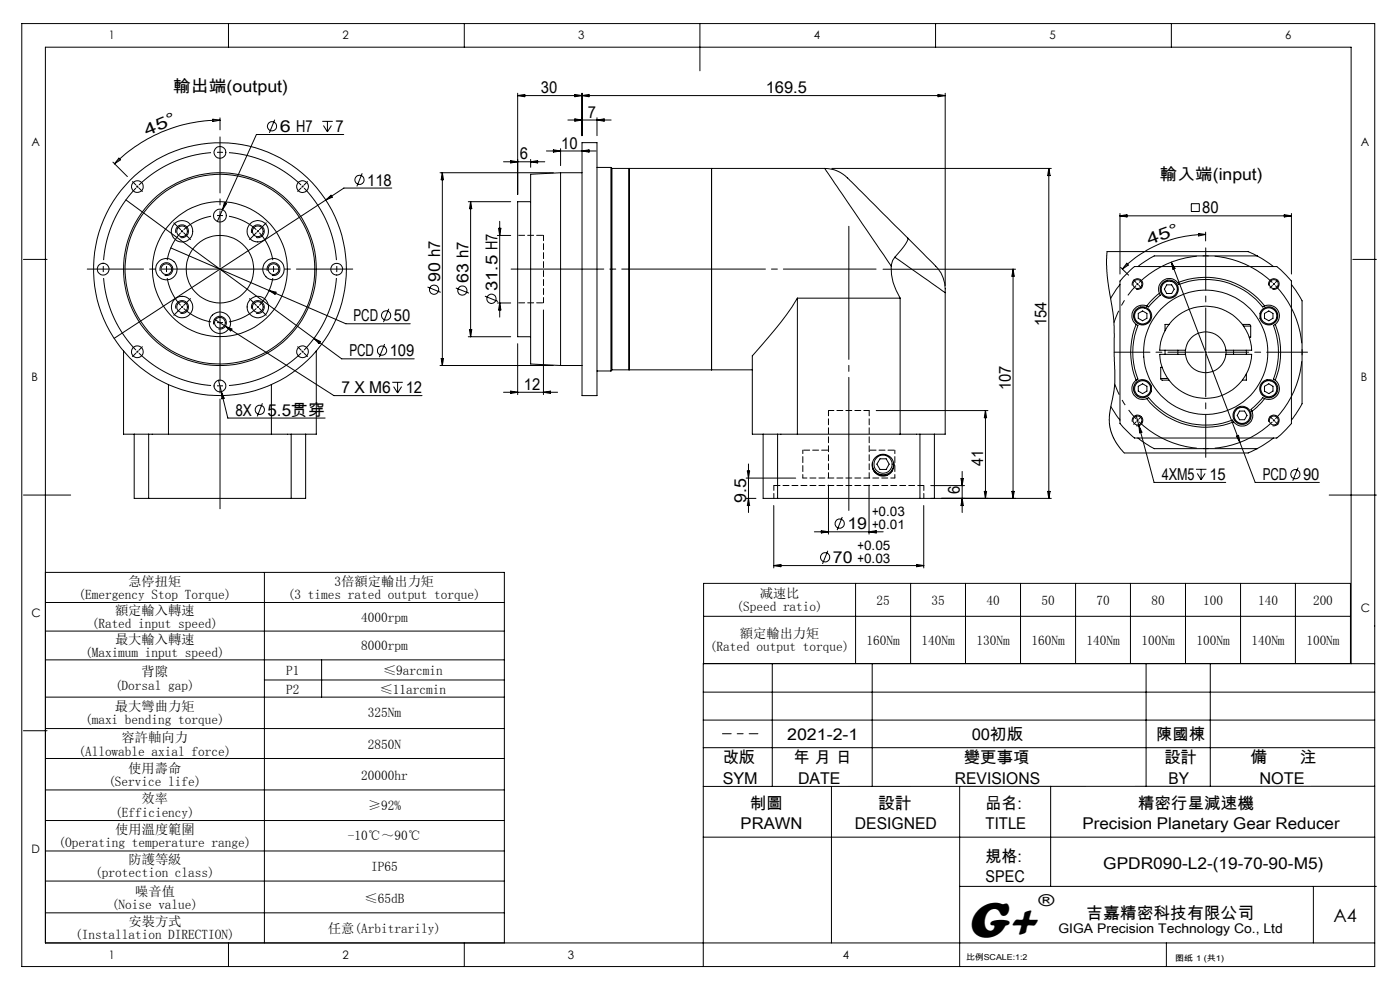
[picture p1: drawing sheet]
<svg xmlns="http://www.w3.org/2000/svg" width="297mm" height="210mm" viewBox="0 0 297 210" stroke-linecap="round" stroke-linejoin="round" font-family="sans-serif">
<g fill="none" stroke="#000" stroke-width=".21">
<path d="M4.6 5h287v200h-287zM48.5 5v5M98.5 5v5M109.8 19.8v21.5M123.5 19.8v9M148.5 5v10M198.5 5v5M200.5 19.8v40.8M248.5 5v5M24 34.4l3 3.1M25.2 33.5l.4 .4-1.3 .8zM29 39.4l.1 .2"/>
<path d="M29.1 39.6l-.1 .1M29.1 39.6l.2 .1M29.3 39.4l-.2 .2M45.2 25.3l1.5 .2-1.5 .3zM46.7 25.5a31.7 31.7 0 0 0-22.4 9.2M46.7 25v2.5M58.3 25.4l-1.1 2.8M68.4 25.7h2.2M68.6 26.6l.9 1.4M69.5 25.7v2.3M70.3 26.6l-.8 1.4M72.9 28.5h-18.5l-7.2 16"/>
<path d="M76.8 36.8l-1.1 2.7M83.1 39.9h-10.1l-3.9 2.5M93.3 36.6h24.1M93.8 36.6v40.9M93.8 36.6l.3 1.5h-.5zM106.8 34.3h8.8M108.3 34.1l1.5 .2-1.5 .3zM109.8 20.3h90.7M109.8 20.3l1.5-.3v.5zM112.6 33.8v1.7M112.6 34.3l1.5-.2v.5zM115.9 32h10.6"/>
<path d="M117.4 31.8l1.5 .2-1.5 .3zM118.9 36.6v40.9M118.9 36.6l-6.3 .4v40.2l6.3 .3M118.9 36.6h4.6M118.9 31.5v3.6M120.5 25.5h9.1M122 20l1.5 .3-1.5 .2zM122 25.2l1.5 .3-1.5 .2zM123.5 30.3h3.1v53.6h-3.1zM123.5 32l1.5-.2v.5zM123.5 20.3l1.5-.3v.5zM126.6 35.5h3"/>
<path d="M126.6 25v3.8M126.6 25.5l1.6-.3v.5zM129.6 35.5v43.2M129.6 35.5l.2 .2M129.8 35.7v42.7M129.8 35.7h45.2M133.5 35.7v42.7M151 35.7v42.7zM175 35.7a8.3 8.3 0 0 1 5.9 3.2l11.7 11.6M175 35.7l14.1 20.8M176.5 35.7h46.5M199 20l1.5 .3-1.5 .2z"/>
<path d="M222.5 35.7v70M222.5 35.7l.3 1.5h-.6zM5 55h5M26.7 42.4l45.8 33.7h15.4M34 57.5a1.36 1.36 0 0 1 1.2-1.8 1.36 1.36 0 0 1 1.4 1.5 1.36 1.36 0 0 1-1.7 1.2M36.2 52.6l20.9 9M37.3 49.4a1.36 1.36 0 0 1 1.2-1.7 1.36 1.36 0 0 1 1.5 1.4 1.36 1.36 0 0 1-1.7 1.3M38.5 48.9l.3 .3M38.8 48.9l-.3 .3M47.2 44.5l-1.1 2.5M47.6 43l.4 .2-.8 1.3zM53.4 49.4a1.36 1.36 0 0 1 1.2-1.7 1.36 1.36 0 0 1 1.4 1.5 1.36 1.36 0 0 1-1.7 1.2"/>
<path d="M56.7 57.5a1.36 1.36 0 0 1 1.2-1.8 1.36 1.36 0 0 1 1.5 1.5 1.36 1.36 0 0 1-1.7 1.2M69.1 42.4l-44.9 29.4M69.1 42.4l1.1-1 .3 .4zM99.3 42.8h9M99.8 42.8v28.6M99.8 42.8l.3 1.5h-.5zM105.5 49.9h2.8M105.8 48.4h.5l-.3 1.5zM106 46.9v20.4M112.6 42.8h-2.8v28.6h2.8M187.3 57.1h28.1M189.1 56.5a11.4 11.4 0 0 0 1.9 6.7"/>
<path d="M189.8 54.6l-.4 .6-.3 1.3M189.8 54.6l10.7 7.5M192.6 50.5l5.3 5.4a7.1 7.1 0 0 1 2.6 5.4v30.8h-2.3M192.6 50.5a3.9 3.9 0 0 1-1.4 2.5l-1.4 1.6M214.9 57.1v48.6M214.9 57.1l.3 1.5h-.5zM237.6 45.3v12.8M237.6 45.8h36.4M237.6 45.8l1.5-.3v.5zM237.7 56.7l1.7 1.7M239 55.8l.4 .4-1.3 .9zM239.9 57.2l.8-.7h30.2l2.7 2.7 .4 .4v30.2l-2.3 2.4-.8 .7h-30.2l-2.4-2.2-.7-.9v-30.2z"/>
<path d="M248.5 55.6l17.8 46.7h13.6M248.5 55.6l.8 1.3-.5 .2zM249.8 60a15.9 15.9 0 0 1 18.5 4.9M249.8 60a2.27 2.27 0 0 0-2.9-.6 2.27 2.27 0 0 0-.9 2.8M249.8 60l.3 .4a15.6 15.6 0 0 1 17.8 4.7l.4-.2M252.7 43.2h1.7v1.7h-1.7zM254.3 49.5l1.5 .2-1.5 .4zM255.8 49.7a24.8 24.8 0 0 0-17.7 7.4M255.8 49.2v1.9M266.7 54.3l3.5 2.2M266.7 54.3h-21.8l-3.5 2.2M266.7 54.3l-1.9-.9h-30l-.1 1.5 .2 4 1.3 7.9 .2 4 .1 10.5-.2 2.1-.9 4.2-.1 2.2 .4 1.7 .4 1.1 1.6 2.6 .8 .9h26.3l1.9-.9"/>
<path d="M272.5 45.5l1.5 .3-1.5 .2zM274 45.3v12.8M287 55h5M26.2 74.4v17.7h2.3M37.3 65.5a1.36 1.36 0 0 1 1.2-1.7 1.36 1.36 0 0 1 1.5 1.4 1.36 1.36 0 0 1-1.7 1.3M45.3 68.8a1.36 1.36 0 0 1 1.2-1.7 1.36 1.36 0 0 1 1.5 1.4 1.36 1.36 0 0 1-1.7 1.3M45.5 67.7l2.3 1.5M47.8 69.2l23 14.7h18.7M47.8 69.2l1.4 .6-.3 .4zM53.4 65.5a1.36 1.36 0 0 1 1.2-1.7 1.36 1.36 0 0 1 1.4 1.5 1.36 1.36 0 0 1-1.7 1.2M57.1 61.6l16.3 7.1h13.6M57.1 61.6l1.5 .4-.3 .4z"/>
<path d="M66.6 71.8l1.4 .7-.3 .4zM67.1 74.4v17.7h-2.3M81.6 73l-1.1 2.8M82.5 65.5l-1.1 2.8M90.7 60.9l2.8 1.1M93.3 77.5h24.1M93.6 76.1h.5l-.3 1.4zM96.7 61.1l2.8 1.1M99.3 71.4h9M99.6 69.9h.5l-.3 1.5zM102.9 62.8l2.8 1.2M105.5 64.3h2.8"/>
<path d="M106 64.3l.3 1.4h-.5zM109.8 72.9v10.8M115.3 65.7v18M118.9 77.5h4.6M126.6 78.7h3M129.8 78.4h29.8M129.8 78.4l-.2 .3M169.2 63.2a82.9 82.9 0 0 1-9.6 12.3v16.6h2.3M169.2 63.2h21.8M169.2 63.2v28.9M191 63.2v28.9M237.6 60.4l-2 2.9"/>
<path d="M240.2 60.6a1.14 1.14 0 0 1 1-1.5 1.14 1.14 0 0 1 1.2 1.3 1.14 1.14 0 0 1-1.4 1M241 68.8a15.6 15.6 0 0 0 0 11.8M241 68.8l.4 .2a15.4 15.4 0 0 0 0 11.4l-.4 .2M241.2 60.1l.1 .2M241.3 60.3l-.1 .1M241.3 60.3l.2 .1M241.5 66.5l.9-.5 .9 .5v1l-.9 .5-.9-.5zM241.5 60.1l-.2 .2M243.3 64.9a2.28 2.28 0 0 0-2.9 1 2.28 2.28 0 0 0 .6 2.9M246 62.2l-1.8 1.6-.9 1.1M246 62.2l.2 .4-2.5 2.5-.4-.2M246.5 77.9h-.3v2.4"/>
<path d="M247.2 74.3v.9M247.5 60.4h1.1l.5 .9-.5 1h-1.1l-.5-1zM248 68.8h-.8v1.4M249.9 74.3v.9M251.5 75.2a4.3 4.3 0 0 0 4.3 3.9 4.3 4.3 0 0 0 4.3-3.9M251.5 75.2h-5.5a9.8 9.8 0 0 0 9.8 9.3 9.8 9.8 0 0 0 9.7-9.3h-5.4M251.5 74.3h-5.5a9.8 9.8 0 0 1 9.8-9.4 9.8 9.8 0 0 1 9.7 9.4h-5.4M251.5 74.3a4.3 4.3 0 0 1 4.3-3.9 4.3 4.3 0 0 1 4.3 3.9M251.5 74.3v.9M260.1 74.3v.9M261.7 74.3v.9M263.6 68.8h1.4l.3 .4"/>
<path d="M263.8 69.2h1.5M264.4 79.3v1.3h-.8M264.4 74.3v.9M265.3 69.2v2.3h-.3M268.3 66.5l.9-.5 .9 .5v1l-.9 .5-.9-.5zM268.3 64.9a2.28 2.28 0 0 1 2.8 1 2.28 2.28 0 0 1-.6 2.9M269.1 60.6a1.14 1.14 0 0 1 1-1.5 1.14 1.14 0 0 1 1.3 1.3 1.14 1.14 0 0 1-1.5 1M270.5 68.8a16 16 0 0 1 0 11.8M270.5 68.8l-.3 .2a15.9 15.9 0 0 1 0 11.4l.3 .2M274 60.4l2.2 3.4v21.8l-2.2 3.5M28.5 92.1h3M28.5 92.1v13.6h3"/>
<path d="M31.5 92.1h4.2M31.5 92.1v13.6M35.7 92.1h21.9M35.7 81.6v10.5M46.4 80.6l.6 2.5M47 83.1l1.3 5.6h20.7M47 83.1l.6 1.4-.5 .1zM55.7 85.5l-1.1 2.8M57.6 92.1h4.2M57.6 81.6v10.5M61.8 92.1h3M61.8 92.1v13.6"/>
<path d="M64.8 92.1v13.6h-3M83.2 81.1h2.2M83.5 82l.8 1.4M84.3 81.1v2.3M85.2 82l-.9 1.4M106.8 83.2h11.5M108.3 83l1.5 .2-1.5 .3zM115.3 83.2l1.5-.2v.5zM158.5 99.9h.5l-.2 1.5zM158.8 98.4v10.3M161.9 92.1v13.6h3.1M161.9 92.1h3.1"/>
<path d="M165 92.1h4.2M165 92.1v13.6M169.2 92.1h21.8M185.1 98.1a2.28 2.28 0 0 0 2.2 2.6 2.28 2.28 0 0 0 2.3-2.6M185.2 99.5a2.74 2.74 0 0 0 3 1.4M185.9 87.1h23.7M186.7 97.3h1.3l.6 1.2-.6 1.1h-1.3l-.7-1.1zM189.3 99.6v.3M191 92.1h4.2M195.2 92.1h3M195.2 92.1v13.6M198.2 92.1v13.6h-3"/>
<path d="M209.1 87.1v18.6M209.1 87.1l.2 1.5h-.5zM235.7 86.2l1.9 2.9M240.2 89.5a1.14 1.14 0 0 1 1-1.4 1.14 1.14 0 0 1 1.2 1.2 1.14 1.14 0 0 1-1.4 1M241 88.1l.6 2.2M241 80.6a2.28 2.28 0 0 0-.6 3 2.28 2.28 0 0 0 2.9 1M241.4 92.9l3.5 2.3h21.8M241.5 81.9l.9-.5 .9 .5v1.1l-.9 .5-.9-.5zM241.6 90.3l3.2 12h15.2M241.6 90.3l.7 1.4-.5 .1zM243.3 84.6a15.9 15.9 0 0 0 18.4 4.9M243.3 84.6l.4-.3a15.5 15.5 0 0 0 17.8 4.8l.2 .4"/>
<path d="M246.2 80.3l.3 .3h1.5M246.2 80.3h1.6M253.7 99.5h2.2M254.8 99.5v2.3M262.3 92.5l.4-.2 .3 1.5zM263 87.2h1l.5 .9-.5 .9h-1l-.5-.9zM265.6 87.2a2.28 2.28 0 0 1-1 2.9 2.28 2.28 0 0 1-2.9-.6M268.3 81.9l.9-.5 .9 .5v1.1l-.9 .5-.9-.5zM268.3 84.6l-.9 1-1.8 1.6M268.3 84.6l-.4-.3-2.5 2.5 .2 .4M269.1 89.5a1.14 1.14 0 0 1 1-1.4 1.14 1.14 0 0 1 1.3 1.2 1.14 1.14 0 0 1-1.5 1M270.2 92.9l-3.5 2.3"/>
<path d="M270.5 80.6a2.28 2.28 0 0 1 .6 3 2.28 2.28 0 0 1-2.8 1M275.4 99.2l-1.2 2.8M5 105h10M31.5 105.7h30.3M158.3 105.7h2.1M158.3 101.4h10.5M158.8 105.7l.2 1.5h-.5zM164.1 107.2v13.3M164.1 120h31.9M164.1 120l1.6-.3v.5zM165 105.7h30.2M172.8 112.8h14.6"/>
<path d="M174.2 112.6l1.6 .2-1.6 .3zM175.6 116.8l-1.1 2.8M175.8 102.9v10.4M178.7 109.7l-1.1 2.8M184.4 102.9v10.4M184.4 112.8l1.5-.2v.5zM194.5 119.7l1.5 .3-1.5 .2zM196 107.2v13.3M197.4 105.7h25.6M197.4 103h7.2M203.9 101.5h.5l-.3 1.5zM204.1 100v8.7"/>
<path d="M204.1 105.7l.3 1.5h-.5zM208.8 104.2h.5l-.2 1.5zM214.7 104.2h.5l-.3 1.5zM222.2 104.2h.6l-.3 1.5zM254 100.4l.8 1.4M255.7 100.4l-.9 1.4M282 105h10M9.6 121.4h97.4v78.6M9.6 127.8h97.4M9.6 133.9h97.4M9.6 140h97.4M56.1 121.4v78.6"/>
<path d="M68.2 140v7.9M149.3 123.7h137.2v17h-137.2zM149.3 130.7h137.2M181.5 123.7v17M193.2 123.7v17M204.8 123.7v17M216.5 123.7v17M228.2 123.7v17M239.8 123.7v17M251.5 123.7v17M263.2 123.7v17M274.8 123.7v17"/>
<path d="M5 155h5M9.6 147.9h97.4M9.6 154.5h97.4M56.1 144.2h50.9M149.2 152.7h142.4M149.2 146.8h142.4M149.2 158.6h142.4M163.8 140.8v26M185 140.8v26M243.1 140.8v26M256.8 140.8v26M286.6 140.8v-130.8h-277v190h282"/>
<path d="M291.6 140.8h-142.4v64.2M9.6 160.9h97.4M9.6 167.6h97.4M9.6 174.1h97.4M149.2 177.6h142.4M176.4 166.8v33.2M203.6 166.8v38.2M222.9 166.8v21.2M291.6 166.8h-142.4M9.6 180.5h97.4M9.6 186.9h97.4M9.6 193.6h97.4"/>
<path d="M203.6 188h88.4M278.6 188v12M48.5 200v5M98.5 200v5M247.4 200v5"/>
<circle cx="29.1" cy="39.6" r="1.24"/>
<circle cx="46.6" cy="32.3" r="1.26"/>
<circle cx="57.7" cy="26.8" r=".97"/>
<circle cx="64.2" cy="39.6" r="1.24"/>
<circle cx="76.3" cy="38.1" r=".98"/>
<circle cx="21.9" cy="57.1" r="1.26"/>
<circle cx="35.3" cy="57.1" r="2.27"/>
<circle cx="35.3" cy="57.1" r="1.15"/>
<circle cx="38.6" cy="49" r="2.27"/>
<circle cx="38.6" cy="49.1" r="1.13"/>
<circle cx="46.6" cy="57.1" r="14.3"/>
<circle cx="46.6" cy="57.1" r="20.1"/>
<circle cx="46.7" cy="57.1" r="26.8"/>
<circle cx="46.7" cy="57.1" r="7.1"/>
<circle cx="46.7" cy="57.1" r="20.4"/>
<circle cx="46.7" cy="45.7" r="1.36"/>
<circle cx="54.7" cy="49.1" r="2.27"/>
<circle cx="54.7" cy="49.1" r="1.15"/>
<circle cx="58" cy="57.1" r="1.13"/>
<circle cx="58" cy="57.1" r="2.27"/>
<circle cx="71.4" cy="57.1" r="1.25"/>
<circle cx="29.1" cy="74.6" r="1.25"/>
<circle cx="38.6" cy="65.1" r="2.27"/>
<circle cx="38.6" cy="65.1" r="1.12"/>
<circle cx="46.6" cy="68.5" r="2.27"/>
<circle cx="46.7" cy="68.5" r="1.15"/>
<circle cx="54.7" cy="65.1" r="2.27"/>
<circle cx="54.7" cy="65.1" r="1.14"/>
<circle cx="64.2" cy="74.6" r="1.24"/>
<circle cx="81" cy="74.4" r=".98"/>
<circle cx="81.9" cy="66.9" r=".99"/>
<circle cx="92.1" cy="61.4" r=".98"/>
<circle cx="98.1" cy="61.6" r=".98"/>
<circle cx="104.3" cy="63.4" r=".98"/>
<circle cx="241.3" cy="60.3" r=".94"/>
<circle cx="242.4" cy="67" r="1.93"/>
<circle cx="242.4" cy="67" r="1.71"/>
<circle cx="248" cy="61.3" r="1.94"/>
<circle cx="248.1" cy="61.3" r="1.7"/>
<circle cx="255.8" cy="74.7" r="13.2"/>
<circle cx="269.2" cy="67" r="1.93"/>
<circle cx="269.2" cy="67" r="1.7"/>
<circle cx="270.2" cy="60.3" r=".94"/>
<circle cx="46.7" cy="81.9" r="1.25"/>
<circle cx="55.1" cy="86.9" r=".98"/>
<circle cx="187.3" cy="98.4" r="1.93"/>
<circle cx="187.3" cy="98.7" r="2.31"/>
<circle cx="241.3" cy="89.2" r=".94"/>
<circle cx="242.4" cy="82.5" r="1.7"/>
<circle cx="242.4" cy="82.4" r="1.93"/>
<circle cx="263.5" cy="88.1" r="1.93"/>
<circle cx="263.5" cy="88.1" r="1.7"/>
<circle cx="269.2" cy="82.5" r="1.93"/>
<circle cx="269.2" cy="82.5" r="1.71"/>
<circle cx="270.2" cy="89.2" r=".94"/>
<circle cx="175" cy="118.2" r=".99"/>
<circle cx="178.1" cy="111.1" r=".98"/>
<circle cx="274.8" cy="100.6" r=".97"/>
</g>
<g fill="none" stroke="#000" stroke-width=".21" stroke-dasharray="30.5 1.3 1.3 1.3" stroke-linecap="butt">
<path d="M64.2 39.6l-.2-.2M64.2 39.6l.2 .1M54.7 49l-.2-.1M54.7 49l.2 .2M29.2 74.6l.1 .2M29.2 74.6l-.2-.2M38.6 65.1l.2 .2M38.6 65.1l-.1-.1M54.7 65.1l.2-.1M54.7 65.1l-.2 .2M64.2 74.6l.2-.2M64.2 74.6l-.2 .2"/>
<path d="M270.3 60.2l-.2-.1M270.3 60.2l.1 .2M241.3 89.2l.2 .1M241.3 89.2l-.1-.2M270.3 89.2l.1-.2M270.3 89.2l-.2 .1"/>
</g>
<path d="M28.8 39.9a24.8 24.8 0 0 0 0 34.4M63.9 39.2a24.8 24.8 0 0 0-34.4 0M29.5 74.9a24.8 24.8 0 0 0 34.4 0M64.5 74.3a24.8 24.8 0 0 0 0-34.4" fill="none" stroke="#000" stroke-width=".21" stroke-dasharray="30.5 1.3 1.3 1.3" stroke-dashoffset="13.4" stroke-linecap="butt"/>
<path d="M38.3 49.4a11.4 11.4 0 0 0 0 15.4M54.4 48.7a11.4 11.4 0 0 0-15.4 0M39 65.4a11.4 11.4 0 0 0 15.4 0M55 64.8a11.4 11.4 0 0 0 0-15.4" fill="none" stroke="#000" stroke-width=".21" stroke-dasharray="30.5 1.3 1.3 1.3" stroke-dashoffset="23.9" stroke-linecap="butt"/>
<path d="M269.9 59.9a20.5 20.5 0 0 0-28.2 0M241.7 89.5a20.5 20.5 0 0 0 28.2 0M270.6 88.8a20.5 20.5 0 0 0 0-28.2" fill="none" stroke="#000" stroke-width=".21" stroke-dasharray="30.5 1.3 1.3 1.3" stroke-dashoffset="16.8" stroke-linecap="butt"/>
<path d="M241 60.6a20.2 20.2 0 0 0-4.7 7.9" fill="none" stroke="#000" stroke-width=".21" stroke-dasharray="30.5 1.3 1.3 1.3" stroke-dashoffset="27.8" stroke-linecap="butt"/>
<path d="M236.5 81.5l.1 .2a20.4 20.4 0 0 0 4.4 7.1" fill="none" stroke="#000" stroke-width=".21" stroke-dasharray="30.5 1.3 1.3 1.3" stroke-dashoffset="28" stroke-linecap="butt"/>
<path d="M180.1 108.3v-60.3" fill="none" stroke="#000" stroke-width=".21" stroke-dasharray="30.5 1.3 1.3 1.3" stroke-dashoffset="2.2"/>
<path d="M185.9 57.1h-77.5" fill="none" stroke="#000" stroke-width=".21" stroke-dasharray="30.5 1.3 1.3 1.3" stroke-dashoffset="10.8"/>
<path d="M153.3 155.6h7.5" fill="none" stroke="#000" stroke-width=".21" stroke-dasharray="30.5 1.3 1.3 1.3" stroke-dashoffset="28.6"/>
<path d="M115.3 49.9v14.3M175.8 87.1v14.3M175.8 87.1h8.6M184.4 101.4v-14.3" fill="none" stroke="#000" stroke-width=".21" stroke-dasharray="1.3 .6" stroke-dashoffset=".1"/>
<path d="M115.3 49.9h-5.5M109.8 64.2h5.5M175.8 95.5h-5.5M189.8 95.5h-5.4" fill="none" stroke="#000" stroke-width=".21" stroke-dasharray="1.3 .6" stroke-dashoffset="-.2"/>
<path d="M164.2 103h31.8" fill="none" stroke="#000" stroke-width=".21" stroke-dasharray="1.3 .6"/>
<path d="M189.8 95.5v5.9M170.3 101.4v-5.9" fill="none" stroke="#000" stroke-width=".21" stroke-dasharray="1.3 .6" stroke-dashoffset=".5"/>
<path d="M170.3 101.4h19.5" fill="none" stroke="#000" stroke-width=".21" stroke-dasharray="1.3 .6" stroke-dashoffset=".4"/>
<path d="M164.2 103v2.7M196 105.7v-2.7" fill="none" stroke="#000" stroke-width=".21" stroke-dasharray="1.3 .6" stroke-dashoffset=".2"/>
<g fill="none" stroke="#000" stroke-width=".21" stroke-dasharray="30.5 1.3 1.3 1.3">
<path d="M28.8 39.2l-.7-.7M29.5 39.9l.7 .7M63.9 39.9l-.8 .7M64.2 39.6l.2-.2M64.2 39.6l-.2 .1M64.5 39.2l.7-.7M38.3 48.7l-1.4-1.4M39 49.4l1.4 1.4M46.7 57.1v-.2M46.7 57.1h-.3M46.7 57.1v.2M46.7 57.1h.2"/>
<path d="M54.4 49.4l-1.5 1.4M54.7 49l.2-.1M54.7 49l-.2 .2M55 48.7l1.5-1.4M241 59.9l-.5-.5M270.6 59.9l.5-.5M28.8 74.9l-.7 .7M29.2 74.6l-.2 .2M29.2 74.6l.1-.2M29.5 74.3l.7-.8M38.3 65.4l-1.4 1.5M38.6 65.1l-.1 .2"/>
<path d="M38.6 65.1l.2-.1M39 64.8l1.4-1.5M54.4 64.8l-1.5-1.5M54.7 65.1l.2 .2M54.7 65.1l-.2-.1M55 65.4l1.5 1.5M63.9 74.3l-.8-.8M64.2 74.6l.2 .2M64.2 74.6l-.2-.2M64.5 74.9l.7 .7M241.7 60.6l.5 .5M255.8 74.7v-.2"/>
<path d="M255.8 74.7h-.2M255.8 74.7v.2M255.8 74.7h.2M269.9 60.6l-.5 .5M270.3 60.2l.1-.1M270.3 60.2l-.2 .2M241 89.5l-.5 .5M241.3 89.2l-.1 .1M241.3 89.2l.2-.2M241.7 88.9l.5-.6M269.9 88.9l-.5-.6M270.3 89.2l.1 .1"/>
<path d="M270.3 89.2l-.2-.2M270.6 89.5l.5 .5"/>
</g>
<path d="M46.7 56.6v-27.6" fill="none" stroke="#000" stroke-width=".21" stroke-dasharray="30.5 1.3 1.3 1.3" stroke-dashoffset="18.6"/>
<path d="M46.2 57.1h-27.7M47.1 57.1h27.7" fill="none" stroke="#000" stroke-width=".21" stroke-dasharray="30.5 1.3 1.3 1.3" stroke-dashoffset="18.5"/>
<path d="M46.7 57.5v50.4" fill="none" stroke="#000" stroke-width=".21" stroke-dasharray="30.5 1.3 1.3 1.3" stroke-dashoffset="7.2"/>
<path d="M255.8 74.3v-21.7M255.8 75.2v21.8" fill="none" stroke="#000" stroke-width=".21" stroke-dasharray="30.5 1.3 1.3 1.3" stroke-dashoffset="21.5"/>
<path d="M255.3 74.7h-18.9" fill="none" stroke="#000" stroke-width=".21" stroke-dasharray="30.5 1.3 1.3 1.3" stroke-dashoffset="22.9"/>
<path d="M256.2 74.7h21.2" fill="none" stroke="#000" stroke-width=".21" stroke-dasharray="30.5 1.3 1.3 1.3" stroke-dashoffset="21.8"/>
<text font-size="11" x="205.1" y="198.7">G+</text>
<text font-size="3.9" x="282.9" y="195.5">A4</text>
<g font-size="3.5">
<text x="36.7" y="19.6">輸出端(output)</text>
<text x="114.7" y="19.8">30</text>
<text x="162.5" y="19.8">169.5</text>
<text x="31.2" y="28.8" transform="rotate(-22 31.2 28.8)">4 5 °</text>
<text x="59.3" y="28">6 H7</text>
<text x="71.2" y="28">7</text>
<text x="124.7" y="24.9">7</text>
<text x="110.3" y="33.8">6</text>
<text x="119.1" y="31.5">10</text>
<text x="77.9" y="39.4">118</text>
<text x="246.1" y="38.2">輸入端(input)</text>
<text x="255" y="45.3">80</text>
<text x="243.8" y="52" transform="rotate(-20 243.8 52)">4 5 °</text>
<text x="93.4" y="59.8" transform="rotate(-90 93.4 59.8)">90 h7</text>
<text x="99.4" y="60" transform="rotate(-90 99.4 60)">63 h7</text>
<text x="105.5" y="61.8" transform="rotate(-90 105.5 61.8)">31.5 H7</text>
<text x="75" y="68.2">PCD</text>
<text x="83.5" y="68.2">50</text>
<text x="222" y="69.2" transform="rotate(-90 222 69.2)">154</text>
<text x="74.1" y="75.6">PCD</text>
<text x="82.7" y="75.6">109</text>
<text x="72.5" y="83.4">7 X M6</text>
<text x="86.1" y="83.4">12</text>
<text x="111.1" y="82.7">12</text>
<text x="214.5" y="82.8" transform="rotate(-90 214.5 82.8)">107</text>
<text x="49.9" y="88.2">8X</text>
<text x="56.7" y="88.2">5.5贯穿</text>
<text x="208.6" y="98.8" transform="rotate(-90 208.6 98.8)">41</text>
<text x="246.4" y="101.8">4XM5</text>
<text x="256.6" y="101.8">15</text>
<text x="267.9" y="101.8">PCD</text>
<text x="276.4" y="101.8">90</text>
<text x="158.3" y="106.6" transform="rotate(-90 158.3 106.6)">9.5</text>
<text x="203.7" y="104.9" transform="rotate(-90 203.7 104.9)">6</text>
<text x="179.8" y="112.3">19</text>
<text x="176.7" y="119.4">70</text>
<text x="220.3" y="192.2">®</text>
<text x="230.5" y="194.8">吉嘉精密科技有限公司</text>
</g>
<g font-size="3.4">
<text x="153.3" y="161.9">改版</text>
<text x="167" y="157">2021-2-1</text>
<text x="168.4" y="161.9">年 月 日</text>
<text x="204.5" y="161.9">變更事項</text>
<text x="206.1" y="157">00初版</text>
<text x="245.3" y="157">陳國棟</text>
<text x="247" y="161.9">設計</text>
<text x="265.3" y="161.9">備</text>
<text x="275.7" y="161.9">注</text>
<text x="153.3" y="166.2">SYM</text>
<text x="169.3" y="166.2">DATE</text>
<text x="202.6" y="166.2">REVISIONS</text>
<text x="247.9" y="166.2">BY</text>
<text x="267.2" y="166.2">NOTE</text>
<text x="159.1" y="171.6">制圖</text>
<text x="186.3" y="171.6">設計</text>
<text x="209.1" y="171.6">品名:</text>
<text x="241.4" y="171.6">精密行星減速機</text>
<text x="157.1" y="175.9">PRAWN</text>
<text x="181.3" y="175.9">DESIGNED</text>
<text x="209.1" y="175.9">TITLE</text>
<text x="229.6" y="175.9">Precision Planetary Gear Reducer</text>
<text x="209.1" y="182.9">規格:</text>
<text x="234.1" y="184.3">GPDR090-L2-(19-70-90-M5)</text>
<text x="209.1" y="187.2">SPEC</text>
</g>
<g font-size="2.8">
<text x="185" y="109.5">+0.03</text>
<text x="185" y="112.3">+0.01</text>
<text x="181.9" y="116.7">+0.05</text>
<text x="181.9" y="119.4">+0.03</text>
<text x="27.2" y="124.2">急停扭矩</text>
<text x="71" y="124.2">3倍額定輸出力矩</text>
<text x="16.6" y="127">(Emergency Stop Torque)</text>
<text x="24.4" y="130.4">額定輸入轉速</text>
<text x="61.1" y="127">(3 times rated output torque)</text>
<text x="76.6" y="131.8">4000rpm</text>
<text x="156.2" y="129.6">(Speed ratio)</text>
<text x="161.2" y="126.8">减速比</text>
<text x="185.9" y="128.2">25</text>
<text x="197.6" y="128.2">35</text>
<text x="209.3" y="128.2">40</text>
<text x="220.9" y="128.2">50</text>
<text x="232.6" y="128.2">70</text>
<text x="244.3" y="128.2">80</text>
<text x="255.2" y="128.2">100</text>
<text x="266.9" y="128.2">140</text>
<text x="278.5" y="128.2">200</text>
<text x="19.5" y="133.3">(Rated input speed)</text>
<text x="24.4" y="136.5">最大輸入轉速</text>
<text x="76.6" y="137.9">8000rpm</text>
<text x="156.9" y="135.3">額定輸出力矩</text>
<text x="183.8" y="136.7">160Nm</text>
<text x="195.5" y="136.7">140Nm</text>
<text x="207.2" y="136.7">130Nm</text>
<text x="218.8" y="136.7">160Nm</text>
<text x="230.5" y="136.7">140Nm</text>
<text x="242.1" y="136.7">100Nm</text>
<text x="253.8" y="136.7">100Nm</text>
<text x="265.5" y="136.7">140Nm</text>
<text x="277.1" y="136.7">100Nm</text>
<text x="18" y="139.3">(Maximum input speed)</text>
<text x="30" y="143.5">背隙</text>
<text x="60.7" y="143.1">P1</text>
<text x="81.3" y="143.1">≤9arcmin</text>
<text x="150.6" y="138.1">(Rated output torque)</text>
<text x="24.4" y="146.3">(Dorsal gap)</text>
<text x="60.7" y="147.2">P2</text>
<text x="80.5" y="147.2">≤11arcmin</text>
<text x="18" y="153.6">(maxi bending torque)</text>
<text x="24.4" y="150.8">最大彎曲力矩</text>
<text x="78" y="152.2">325Nm</text>
<text x="16.6" y="160.3">(Allowable axial force)</text>
<text x="25.8" y="157.5">容許軸向力</text>
<text x="78" y="158.9">2850N</text>
<text x="23" y="166.8">(Service life)</text>
<text x="27.2" y="164">使用壽命</text>
<text x="76.6" y="165.4">20000hr</text>
<text x="24.4" y="173.2">(Efficiency)</text>
<text x="30" y="170.4">效率</text>
<text x="78" y="171.8">≥92%</text>
<text x="12.4" y="179.7">(Operating temperature range)</text>
<text x="24.4" y="176.9">使用溫度範圍</text>
<text x="73.8" y="178.3">-10℃～90℃</text>
<text x="27.2" y="183.3">防護等級</text>
<text x="78.7" y="184.7">IP65</text>
<text x="20.2" y="186.1">(protection class)</text>
<text x="28.7" y="190">噪音值</text>
<text x="77.3" y="191.4">≤65dB</text>
<text x="23.7" y="192.9">(Noise value)</text>
<text x="27.2" y="196.4">安裝方式</text>
<text x="69.6" y="197.8">任意(Arbitrarily)</text>
<text x="224.5" y="197.8">GIGA Precision Technology Co., Ltd</text>
<text x="16" y="199.2">(Installation DIRECTION)</text>
</g>
<g font-size="2.5">
<text x="23.1" y="8.4">1</text>
<text x="72.7" y="8.4">2</text>
<text x="122.7" y="8.4">3</text>
<text x="172.7" y="8.4">4</text>
<text x="222.7" y="8.4">5</text>
<text x="272.7" y="8.4">6</text>
<text x="6.7" y="30.9">A</text>
<text x="288.7" y="30.9">A</text>
<text x="6.7" y="80.9">B</text>
<text x="288.7" y="80.9">B</text>
<text x="6.7" y="130.9">C</text>
<text x="288.7" y="129.9">C</text>
<text x="6.7" y="180.9">D</text>
<text x="23.1" y="203.4">1</text>
<text x="72.7" y="203.4">2</text>
<text x="120.5" y="203.4">3</text>
<text x="178.8" y="203.4">4</text>
</g>
<g font-size="1.7">
<text x="204.9" y="203.7">比例SCALE:1:2</text>
<text x="249.3" y="203.8">图纸 1 (共1)</text>
</g>
</svg>
